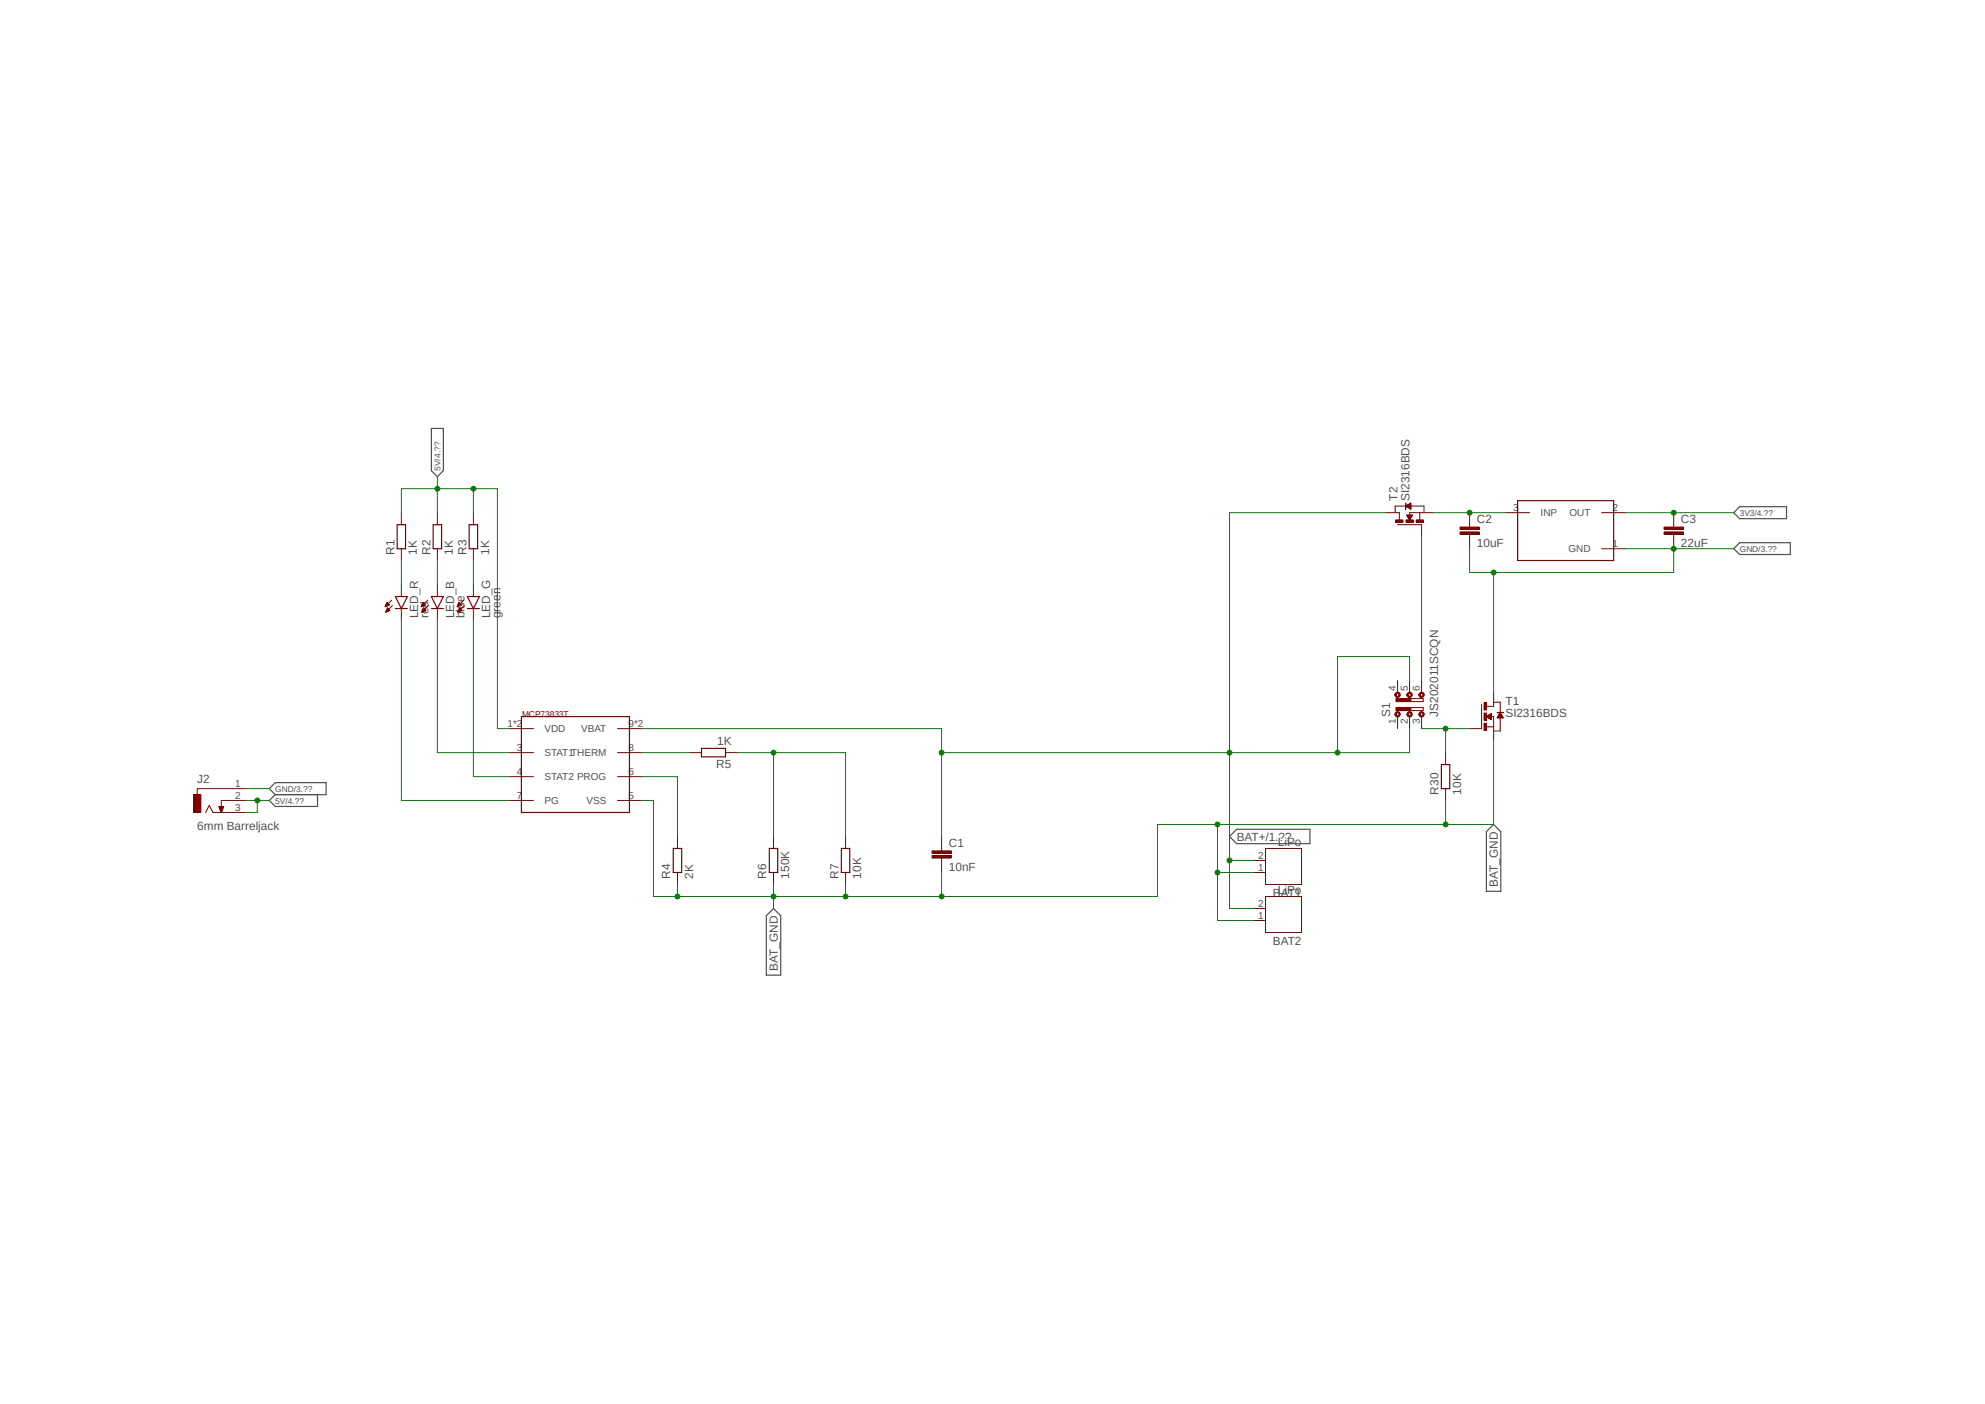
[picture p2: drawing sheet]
<svg xmlns="http://www.w3.org/2000/svg" width="420mm" height="297mm" viewBox="0 0 420 297" stroke-linecap="round" stroke-linejoin="round" font-family="sans-serif">
<path d="M41 90.4l338.1 116.2M379.1 90.4l-338.1 116.2" fill="none" stroke="#fff" stroke-width=".21"/>
<path d="M91.3 90.6h2.5v9l-1.3 1.2-1.2-1.2zM368.1 114.8h10.7v2.5h-10.7l-1.3-1.2zM368.1 107.2h9.9v2.5h-9.9l-1.3-1.2zM57 166.8l1.3-1.2h10.7v2.5h-10.7zM58.3 168.1l-1.3 1.2 1.3 1.3h8.9v-2.5M260.1 177l1.6-1.6h15.5v3.1h-15.5zM316 174.4l1.5 1.5v12.7h-3v-12.7zM162.1 193.7l1.6-1.5 1.5 1.5v12.6h-3.1z" fill="none" stroke="#505050" stroke-width=".25"/>
<g fill="none" stroke="#800000" stroke-width=".25">
<path d="M84 111h1.8v5.1h-1.8zM91.7 111h1.7v5.1h-1.7zM99.3 111h1.7v5.1h-1.7zM83.7 126.2h2.5l-1.3 2.5zM83.7 128.7h2.5M91.3 128.7h2.5M91.3 126.2h2.5l-1.3 2.5zM98.9 128.7h2.5M98.9 126.2h2.5l-1.2 2.5zM110.3 151.6h22.9v20.3h-22.9zM148.4 158.3h5.1v1.8h-5.1zM142.5 179.5h1.7v5.1h-1.7z"/>
<path d="M162.8 179.5h1.7v5.1h-1.7zM178 179.5h1.8v5.1h-1.8z"/>
</g>
<g fill="none" stroke="#800000" stroke-width=".21">
<path d="M84.9 108.5v2.5M84.9 116.1v2.5M92.5 108.5v2.5M92.5 116.1v2.5M100.2 108.5v2.5M100.2 116.1v2.5M81.5 128.3h.2M81.6 128.2h.3M81.6 128.1h.4M81.6 128h.7M81.7 127.9h.6M81.7 129.5h.1"/>
<path d="M81.7 127.8h.6M81.7 129.4h.3M81.7 129.3h.5M81.7 127.8h.5M81.7 129.2h.7M81.8 127.7h.3M81.8 129.1h.7M81.8 127.6h.2M81.8 129h.6M81.9 127.5h.1M81.9 128.9h.4M81.9 128.8h.3"/>
<path d="M82 128.7h.1M82 128.6l.5 .5-.9 .4zM82.4 128l-.5-.5-.4 .9M82.4 128l-.9 .4M82.9 127l-1.4 1.4M83 128.1l-1.4 1.4M84.9 123.7v2.5M84.9 128.7v2.6M89.2 128.3h.1M89.2 128.2h.3M89.2 128.1h.5M89.2 128h.7"/>
<path d="M89.3 127.9h.7M89.3 129.5h.1M89.3 127.8h.6M89.3 129.4h.3M89.3 129.3h.5M89.4 127.8h.4M89.4 129.2h.6M89.4 127.7h.3M89.4 129.1h.7M89.5 127.6h.1M89.5 129h.5M89.5 127.5h.1"/>
<path d="M89.5 128.9h.4M89.5 128.8h.3M89.6 128.7h.1M89.6 128.6l.5 .5-.9 .4zM90 128l-.5-.5-.4 .9M90 128l-.9 .4M90.5 127l-1.4 1.4M90.6 128.1l-1.4 1.4M92.5 123.7v2.5M92.5 128.7v2.6M96.8 128.3h.1M96.8 128.2h.3"/>
<path d="M96.8 128.1h.5M96.9 128h.6M96.9 127.9h.7M96.9 129.5h.1M96.9 129.4h.3M96.9 127.8h.6M96.9 129.3h.5M97 127.8h.4M97 129.2h.6M97 127.7h.3M97 129.1h.7M97.1 127.6h.1"/>
<path d="M97.1 129h.5M97.1 127.5h.1M97.1 128.9h.4M97.1 127.5l.5 .5-.9 .4zM97.2 128.8h.3M97.2 128.7h.2M97.2 128.7h.1M97.2 128.6l.5 .5-.8 .4zM98.1 127l-1.4 1.4M98.3 128.1l-1.4 1.4M100.2 123.7v2.5M100.2 128.7v2.6"/>
<path d="M107.8 154.1h5.1M107.8 159.2h5.1M130.6 154.1h5.1M130.6 159.2h5.1M145.9 159.2h2.5M153.5 159.2h2.5M107.8 164.3h5.1M107.8 169.3h5.1M130.6 164.3h5.1M130.6 169.3h5.1M143.3 177v2.5M163.7 177v2.5"/>
<path d="M178.9 177v2.5M199.2 179.5v.5M143.3 184.6v2.5M163.7 184.6v2.5M178.9 184.6v2.5M199.2 181.5v.5"/>
</g>
<path d="M197.2 181h4.1v.5h-4.1z" fill-rule="evenodd" fill="#800000"/>
<path d="M197.2 181h4.1v.5h-4.1z" fill="none" stroke="#800000" stroke-width=".21"/>
<path d="M197.2 180h4.1v.5h-4.1z" fill-rule="evenodd" fill="#800000"/>
<path d="M43.5 171.9l.8-1.6 .7 1.6h4.4M49.4 166.8h-7.7v1.3M49.4 169.3h-2.6v2.6M199.2 177v2.5M197.2 180h4.1v.5h-4.1zM199.2 182v2.6" fill="none" stroke="#800000" stroke-width=".21"/>
<path d="M41 168.1h1.5v3.8h-1.5z" fill-rule="evenodd" fill="#800000"/>
<g fill="none" stroke="#800000" stroke-width=".21">
<path d="M313.5 149.1v5M314.5 153.8h1.5M315.5 151.6h.5v2.5M316 149.1v.3h-1.5M316 148.5h1.4v2.3M317.4 151.8v2.8h-1.4M41 168.1h1.5v3.8h-1.5zM46.3 170.6h1l-.5 1.3zM46.4 170.6h.9M46.4 170.9h.8M46.4 170.8h.9M46.5 171h.7"/>
<path d="M46.5 171.1h.7M46.6 171.2h.5M46.6 171.4h.4M46.6 171.3h.5M46.7 171.4h.3M46.7 171.5h.2M46.7 171.7h.2M46.8 171.7h.1M46.8 171.8h.1M49.4 166.8h2.5M49.4 169.3h2.5M49.4 171.9h2.5"/>
</g>
<path d="M314 148.7h.5v1.5h-.5z" fill-rule="evenodd" fill="#800000"/>
<path d="M314 148.7h.5v1.5h-.5z" fill="none" stroke="#800000" stroke-width=".21"/>
<path d="M314 150.8h.5v1.6h-.5z" fill-rule="evenodd" fill="#800000"/>
<path d="M314 150.8h.5v1.6h-.5z" fill="none" stroke="#800000" stroke-width=".21"/>
<path d="M314 153h.5v1.5h-.5z" fill-rule="evenodd" fill="#800000"/>
<path d="M314 153h.5v1.5h-.5z" fill="none" stroke="#800000" stroke-width=".21"/>
<path d="M316.8 150.7l1.3 .1z" fill-rule="evenodd" fill="#800000"/>
<g fill="none" stroke="#800000" stroke-width=".21">
<path d="M310.9 154.1h2.6M314.5 151.6h1M314.6 151.6h.9M314.7 151.7h.8M314.7 151.5h.8M314.7 151.4h.8M314.8 151.8h.7M314.8 151.4h.7M314.9 151.8h.6M314.9 151.3h.6M315 151.9h.5M315 151.3h.5"/>
<path d="M315 151.2h.5M315.1 152h.4M315.1 151.2h.4M315.2 152.1h.3M315.2 151.1h.3M315.3 152.1h.2M315.3 151.1h.2M315.5 152.2h.1M315.5 151h.1M315.5 151l-1 .6M315.5 151v1.2l-1-.6M316 146.5v2.6"/>
<path d="M316 154.1v2.6M316.8 150.7l1.3 .1zM316.8 151.8h1.2M316.8 151.7h1.2M316.9 151.6h1M316.9 151.6h.9M317 151.5h.8M317 151.4h.8M317.1 151.4h.7M317.1 151.3h.6M317.2 151.2h.5M317.2 151.2h.4"/>
<path d="M317.2 151.1h.4M317.3 151h.2M317.3 150.9h.2M317.4 150.9h.1M317.4 150.8l.7 1h-1.3z"/>
</g>
<path d="M295.2 150.8l.6-.3a.58 .58 0 0 1 .4 .8 .58 .58 0 0 1-.8 .3l-.3-.5h.3l.3-.3 .3 .2-.1 .3-.3 .1-.2-.3h-.3z" fill-rule="evenodd" fill="#800000"/>
<path d="M295.2 150.8l.6-.3a.58 .58 0 0 1 .4 .8 .58 .58 0 0 1-.8 .3l-.3-.5h.3l.3-.3 .3 .2-.1 .3-.3 .1-.2-.3h-.3z" fill="none" stroke="#800000" stroke-width=".21"/>
<path d="M297.8 150.8l.5-.3a.58 .58 0 0 1 .5 .8 .58 .58 0 0 1-.8 .3l-.4-.5h.3l.4-.3 .2 .2-.1 .3-.3 .1-.2-.3h-.3z" fill-rule="evenodd" fill="#800000"/>
<path d="M297.8 150.8l.5-.3a.58 .58 0 0 1 .5 .8 .58 .58 0 0 1-.8 .3l-.4-.5h.3l.4-.3 .2 .2-.1 .3-.3 .1-.2-.3h-.3z" fill="none" stroke="#800000" stroke-width=".21"/>
<path d="M300.3 150.8l.6-.3a.58 .58 0 0 1 .4 .8 .58 .58 0 0 1-.8 .3l-.3-.5h.2l.4-.3 .3 .2-.1 .3-.3 .1-.3-.3h-.2z" fill-rule="evenodd" fill="#800000"/>
<path d="M300.3 150.8l.6-.3a.58 .58 0 0 1 .4 .8 .58 .58 0 0 1-.8 .3l-.3-.5h.2l.4-.3 .3 .2-.1 .3-.3 .1-.3-.3h-.2z" fill="none" stroke="#800000" stroke-width=".21"/>
<path d="M295.4 149.7h3.1v.6h-3.1z" fill-rule="evenodd" fill="#800000"/>
<path d="M295.4 149.7h3.1v.6h-3.1zM295.4 149.7h5.7v.6h-5.7zM295.7 151.6v2.5M298.2 151.6v2.5M300.8 151.6v2.5" fill="none" stroke="#800000" stroke-width=".21"/>
<path d="M295.2 146.7a.57 .57 0 0 1 .6-.3 .57 .57 0 0 1 .4 .4 .58 .58 0 0 1-.2 .7 .58 .58 0 0 1-.8-.2l-.1-.3h.3a.34 .34 0 0 1 .5-.3 .33 .33 0 0 1 .1 .4 .33 .33 0 0 1-.4 .2l-.2-.3h-.3z" fill-rule="evenodd" fill="#800000"/>
<path d="M295.2 146.7a.57 .57 0 0 1 .6-.3 .57 .57 0 0 1 .4 .4 .58 .58 0 0 1-.2 .7 .58 .58 0 0 1-.8-.2l-.1-.3h.3a.34 .34 0 0 1 .5-.3 .33 .33 0 0 1 .1 .4 .33 .33 0 0 1-.4 .2l-.2-.3h-.3z" fill="none" stroke="#800000" stroke-width=".21"/>
<path d="M297.8 146.7a.57 .57 0 0 1 .5-.3 .57 .57 0 0 1 .5 .4 .58 .58 0 0 1-.3 .7 .58 .58 0 0 1-.7-.2l-.2-.3h.3a.34 .34 0 0 1 .5-.3 .33 .33 0 0 1 .1 .4 .33 .33 0 0 1-.4 .2l-.2-.3h-.3z" fill-rule="evenodd" fill="#800000"/>
<path d="M297.8 146.7a.57 .57 0 0 1 .5-.3 .57 .57 0 0 1 .5 .4 .58 .58 0 0 1-.3 .7 .58 .58 0 0 1-.7-.2l-.2-.3h.3a.34 .34 0 0 1 .5-.3 .33 .33 0 0 1 .1 .4 .33 .33 0 0 1-.4 .2l-.2-.3h-.3z" fill="none" stroke="#800000" stroke-width=".21"/>
<path d="M300.3 146.7a.57 .57 0 0 1 .6-.3 .57 .57 0 0 1 .4 .4 .58 .58 0 0 1-.3 .7 .58 .58 0 0 1-.7-.2l-.1-.3h.2a.34 .34 0 0 1 .6-.3 .33 .33 0 0 1 0 .4 .33 .33 0 0 1-.3 .2l-.3-.3h-.2z" fill-rule="evenodd" fill="#800000"/>
<path d="M300.3 146.7a.57 .57 0 0 1 .6-.3 .57 .57 0 0 1 .4 .4 .58 .58 0 0 1-.3 .7 .58 .58 0 0 1-.7-.2l-.1-.3h.2a.34 .34 0 0 1 .6-.3 .33 .33 0 0 1 0 .4 .33 .33 0 0 1-.3 .2l-.3-.3h-.2z" fill="none" stroke="#800000" stroke-width=".21"/>
<path d="M295.4 147.8h3.1v.6h-3.1z" fill-rule="evenodd" fill="#800000"/>
<g fill="none" stroke="#800000" stroke-width=".21">
<path d="M295.7 111h5.1M295.7 108.5h.4v1.5M297.5 107.1h-2.3v1.4M298.5 107.1h2.8v1.4M300.4 108.5v1.5M300.8 108.5h-2.6v.5M295.4 147.8h3.1v.6h-3.1zM295.4 147.8h5.7v.6h-5.7zM295.7 144v2.5M298.2 144v2.5M300.8 144v2.5M305.9 159.2v2.6"/>
<path d="M267.8 179.5h7.6v7.6h-7.6zM305.9 166.8v2.5M265.2 182h2.6M265.2 184.6h2.6M265.2 192.2h2.6M265.2 194.7h2.6M267.8 189.7h7.6v7.6h-7.6z"/>
</g>
<path d="M305 161.8h1.7v5h-1.7z" fill="none" stroke="#800000" stroke-width=".25"/>
<path d="M295.3 110h1.5v.5h-1.5z" fill-rule="evenodd" fill="#800000"/>
<path d="M295.3 110h1.5v.5h-1.5z" fill="none" stroke="#800000" stroke-width=".21"/>
<path d="M297.5 110h1.5v.5h-1.5z" fill-rule="evenodd" fill="#800000"/>
<path d="M297.5 110h1.5v.5h-1.5z" fill="none" stroke="#800000" stroke-width=".21"/>
<path d="M299.6 110h1.6v.5h-1.6z" fill-rule="evenodd" fill="#800000"/>
<path d="M299.6 110h1.6v.5h-1.6z" fill="none" stroke="#800000" stroke-width=".21"/>
<path d="M297.4 106.4l.1 1.3z" fill-rule="evenodd" fill="#800000"/>
<g fill="none" stroke="#800000" stroke-width=".21">
<path d="M293.2 108.5h2.5M297.4 106.4l.1 1.3zM297.5 107.1l1-.7v1.3zM297.5 107.1h1M297.5 107h1M297.6 109h1.3l-.7 1zM297.6 107.1h.9M297.6 107h.9M297.6 109.1h1.2M297.6 109h1.2M297.7 107.2h.8M297.7 109.1h1"/>
<path d="M297.8 109.3h.9M297.8 109.2h.9M297.8 107.2h.7M297.8 106.8h.7M297.8 107.3h.7M297.9 109.3h.7M297.9 106.8h.6M297.9 109.5h.7M297.9 109.4h.7M297.9 107.3h.6M298 109.6h.5M298 107.4h.5"/>
<path d="M298 109.6h.4M298.1 109.7h.3M298.1 107.4h.4M298.1 109.8h.3M298.1 106.7h.4M298.2 109.9h.1M298.2 109.8h.1M298.2 107.5h.3M298.2 106.6h.3M298.2 110h.1M298.3 107.6h.2M298.4 106.5h.1"/>
<path d="M298.5 107.7h.1M300.8 108.5h2.5M300.8 111v2.5M310.9 111v.5M310.9 113v.5M318.6 108.5h5M338.9 108.5h5.1M338.9 116.1h5.1"/>
</g>
<path d="M321.1 105.9h20.3v12.7h-20.3z" fill="none" stroke="#800000" stroke-width=".25"/>
<path d="M308.9 112.5h4.1v.5h-4.1z" fill-rule="evenodd" fill="#800000"/>
<path d="M308.9 112.5h4.1v.5h-4.1z" fill="none" stroke="#800000" stroke-width=".21"/>
<path d="M308.9 111.5h4.1v.5h-4.1z" fill-rule="evenodd" fill="#800000"/>
<path d="M308.9 111.5h4.1v.5h-4.1zM310.9 108.5v2.5M310.9 113.5v2.6M354.1 111v.5M354.1 113v.5" fill="none" stroke="#800000" stroke-width=".21"/>
<path d="M352.1 112.5h4.1v.5h-4.1z" fill-rule="evenodd" fill="#800000"/>
<path d="M352.1 112.5h4.1v.5h-4.1z" fill="none" stroke="#800000" stroke-width=".21"/>
<path d="M352.1 111.5h4.1v.5h-4.1z" fill-rule="evenodd" fill="#800000"/>
<path d="M352.1 111.5h4.1v.5h-4.1zM354.1 108.5v2.5M354.1 113.5v2.6" fill="none" stroke="#800000" stroke-width=".21"/>
<path d="M84.9 118.6v5.1M92.5 118.6v5.1M100.2 118.6v5.1M84.9 131.3v38h22.9M92.5 131.3v27.9h15.3M100.2 131.3v33h7.6M156 159.2h22.9v17.8M163.7 159.2v17.8" fill="none" stroke="#008000" stroke-width=".21"/>
<circle cx="163.7" cy="159.2" r=".51" fill="#008000"/>
<g fill="none" stroke="#008000" stroke-width=".21">
<path d="M135.7 159.2h10.2M260.1 159.2v22.8M135.7 164.3h7.6v12.7"/>
<circle cx="163.7" cy="159.2" r=".51"/>
</g>
<circle cx="260.1" cy="159.2" r=".51" fill="#008000"/>
<g fill="none" stroke="#008000" stroke-width=".21">
<path d="M298.2 154.1v5.1h-38.1M265.2 182h-5.1v10.2"/>
<circle cx="260.1" cy="159.2" r=".51"/>
</g>
<circle cx="260.1" cy="182" r=".51" fill="#008000"/>
<g fill="none" stroke="#008000" stroke-width=".21">
<path d="M298.2 144v-5.1h-15.2v20.3M260.1 192.2h5.1"/>
<circle cx="260.1" cy="182" r=".51"/>
</g>
<circle cx="283" cy="159.2" r=".51" fill="#008000"/>
<g fill="none" stroke="#008000" stroke-width=".21">
<path d="M293.2 108.5h-33.1v50.7M135.7 154.1h63.5v22.9"/>
<circle cx="283" cy="159.2" r=".51"/>
</g>
<circle cx="199.2" cy="159.2" r=".51" fill="#008000"/>
<g fill="none" stroke="#008000" stroke-width=".21">
<path d="M92.5 103.4v5.1M100.2 103.4h-15.3v5.1M199.2 159.2h60.9"/>
<circle cx="199.2" cy="159.2" r=".51"/>
</g>
<circle cx="92.5" cy="103.4" r=".51" fill="#008000"/>
<g fill="none" stroke="#008000" stroke-width=".21">
<path d="M92.5 100.8v2.6M100.2 108.5v-5.1h5v50.7"/>
<circle cx="92.5" cy="103.4" r=".51"/>
</g>
<circle cx="100.2" cy="103.4" r=".51" fill="#008000"/>
<g fill="none" stroke="#008000" stroke-width=".21">
<path d="M105.2 154.1h2.6M51.9 169.3h5.1M54.4 169.3v2.6h-2.5"/>
<circle cx="100.2" cy="103.4" r=".51"/>
</g>
<circle cx="54.4" cy="169.3" r=".51" fill="#008000"/>
<g fill="none" stroke="#008000" stroke-width=".21">
<path d="M344 116.1h10.1v5h-38.1v25.4M51.9 166.8h5.1"/>
<circle cx="54.4" cy="169.3" r=".51"/>
</g>
<circle cx="354.1" cy="116.1" r=".51" fill="#008000"/>
<g fill="none" stroke="#008000" stroke-width=".21">
<path d="M310.9 116.1v5h5.1M354.1 116.1h12.7"/>
<circle cx="354.1" cy="116.1" r=".51"/>
</g>
<circle cx="316" cy="121.1" r=".51" fill="#008000"/>
<g fill="none" stroke="#008000" stroke-width=".21">
<path d="M257.6 174.4h-12.7v15.3h-45.7v-5.1"/>
<circle cx="316" cy="121.1" r=".51"/>
</g>
<circle cx="199.2" cy="189.7" r=".51" fill="#008000"/>
<g fill="none" stroke="#008000" stroke-width=".21">
<path d="M178.9 187.1v2.6h20.3"/>
<circle cx="199.2" cy="189.7" r=".51"/>
</g>
<circle cx="178.9" cy="189.7" r=".51" fill="#008000"/>
<g fill="none" stroke="#008000" stroke-width=".21">
<path d="M163.7 187.1v2.6h15.2"/>
<circle cx="178.9" cy="189.7" r=".51"/>
</g>
<circle cx="163.7" cy="189.7" r=".51" fill="#008000"/>
<g fill="none" stroke="#008000" stroke-width=".21">
<path d="M143.3 187.1v2.6h20.4v2.5"/>
<circle cx="163.7" cy="189.7" r=".51"/>
</g>
<circle cx="143.3" cy="189.7" r=".51" fill="#008000"/>
<g fill="none" stroke="#008000" stroke-width=".21">
<path d="M316 156.7v17.7h-58.4M135.7 169.3h2.6v20.4h5M305.9 169.3v5.1"/>
<circle cx="143.3" cy="189.7" r=".51"/>
</g>
<circle cx="305.9" cy="174.4" r=".51" fill="#008000"/>
<g fill="none" stroke="#008000" stroke-width=".21">
<path d="M257.6 174.4v20.3h7.6"/>
<circle cx="305.9" cy="174.4" r=".51"/>
</g>
<circle cx="257.6" cy="174.4" r=".51" fill="#008000"/>
<g fill="none" stroke="#008000" stroke-width=".21">
<path d="M257.6 184.6h7.6"/>
<circle cx="257.6" cy="174.4" r=".51"/>
</g>
<circle cx="257.6" cy="184.6" r=".51" fill="#008000"/>
<g fill="none" stroke="#008000" stroke-width=".21">
<path d="M300.8 154.1h10.1M305.9 154.1v5.1"/>
<circle cx="257.6" cy="184.6" r=".51"/>
</g>
<circle cx="305.9" cy="154.1" r=".51" fill="#008000"/>
<g fill="none" stroke="#008000" stroke-width=".21">
<path d="M300.8 113.5v30.5M303.3 108.5h15.3"/>
<circle cx="305.9" cy="154.1" r=".51"/>
</g>
<circle cx="310.9" cy="108.5" r=".51" fill="#008000"/>
<g fill="none" stroke="#008000" stroke-width=".21">
<path d="M344 108.5h22.8"/>
<circle cx="310.9" cy="108.5" r=".51"/>
</g>
<circle cx="354.1" cy="108.5" r=".51" fill="#008000"/>
<circle cx="354.1" cy="108.5" r=".51" fill="none" stroke="#008000" stroke-width=".21"/>
<g font-size="2.5" fill="#505050">
<text x="295.7" y="105.9" transform="rotate(-90 295.7 105.9)">T2</text>
<text x="298.2" y="105.9" transform="rotate(-90 298.2 105.9)">SI2316BDS</text>
<text x="312.5" y="110.6">C2</text>
<text x="355.7" y="110.6">C3</text>
<text x="83.4" y="117.3" transform="rotate(-90 83.4 117.3)">R1</text>
<text x="88.2" y="117.3" transform="rotate(-90 88.2 117.3)">1K</text>
<text x="91.1" y="117.3" transform="rotate(-90 91.1 117.3)">R2</text>
<text x="95.8" y="117.3" transform="rotate(-90 95.8 117.3)">1K</text>
<text x="98.7" y="117.3" transform="rotate(-90 98.7 117.3)">R3</text>
<text x="103.5" y="117.3" transform="rotate(-90 103.5 117.3)">1K</text>
<text x="312.5" y="115.7">10uF</text>
<text x="355.7" y="115.7">22uF</text>
<text x="88.5" y="130.8" transform="rotate(-90 88.5 130.8)">LED_R</text>
<text x="90.6" y="130.8" transform="rotate(-90 90.6 130.8)">red</text>
<text x="96.1" y="130.8" transform="rotate(-90 96.1 130.8)">LED_B</text>
<text x="98.3" y="130.8" transform="rotate(-90 98.3 130.8)">blue</text>
<text x="103.7" y="130.8" transform="rotate(-90 103.7 130.8)">LED_G</text>
<text x="105.9" y="130.8" transform="rotate(-90 105.9 130.8)">green</text>
<text x="318.6" y="149.1">T1</text>
<text x="294.1" y="151.6" transform="rotate(-90 294.1 151.6)">S1</text>
<text x="304.3" y="151.6" transform="rotate(-90 304.3 151.6)">JS202011SCQN</text>
<text x="318.6" y="151.6">SI2316BDS</text>
<text x="151.7" y="157.7">1K</text>
<text x="41.7" y="165.6">J2</text>
<text x="151.6" y="162.5">R5</text>
<text x="304.4" y="168.1" transform="rotate(-90 304.4 168.1)">R30</text>
<text x="309.2" y="168.1" transform="rotate(-90 309.2 168.1)">10K</text>
<text x="41.7" y="175.7">6mm Barreljack</text>
<text x="200.7" y="179.1">C1</text>
<text x="261.7" y="177.8">BAT+/1.??</text>
<text x="270.4" y="179">LiPo</text>
<text x="141.8" y="185.8" transform="rotate(-90 141.8 185.8)">R4</text>
<text x="146.6" y="185.8" transform="rotate(-90 146.6 185.8)">2K</text>
<text x="162.1" y="185.8" transform="rotate(-90 162.1 185.8)">R6</text>
<text x="167" y="185.8" transform="rotate(-90 167 185.8)">150K</text>
<text x="177.4" y="185.8" transform="rotate(-90 177.4 185.8)">R7</text>
<text x="182.2" y="185.8" transform="rotate(-90 182.2 185.8)">10K</text>
<text x="200.7" y="184.2">10nF</text>
<text x="269.3" y="189.7">BAT1</text>
<text x="270.4" y="189.1">LiPo</text>
<text x="316.9" y="187.6" transform="rotate(-90 316.9 187.6)">BAT_GND</text>
<text x="269.3" y="199.8">BAT2</text>
<text x="164.6" y="205.4" transform="rotate(-90 164.6 205.4)">BAT_GND</text>
</g>
<g font-size="2.1" fill="#505050">
<text x="320.1" y="108.1">3</text>
<text x="326" y="109.2">INP</text>
<text x="332.1" y="109.2">OUT</text>
<text x="341.2" y="108.1">2</text>
<text x="331.8" y="116.8">GND</text>
<text x="341.2" y="115.7">1</text>
<text x="295.4" y="146.2" transform="rotate(-90 295.4 146.2)">4</text>
<text x="297.9" y="146.2" transform="rotate(-90 297.9 146.2)">5</text>
<text x="300.4" y="146.2" transform="rotate(-90 300.4 146.2)">6</text>
<text x="107.4" y="153.8">1*2</text>
<text x="115.2" y="154.9">VDD</text>
<text x="123" y="154.9">VBAT</text>
<text x="133" y="153.8">9*2</text>
<text x="295.4" y="153.1" transform="rotate(-90 295.4 153.1)">1</text>
<text x="297.9" y="153.1" transform="rotate(-90 297.9 153.1)">2</text>
<text x="300.4" y="153.1" transform="rotate(-90 300.4 153.1)">3</text>
<text x="109.3" y="158.8">3</text>
<text x="115.2" y="160">STAT1THERM</text>
<text x="133" y="158.8">8</text>
<text x="49.7" y="166.5">1</text>
<text x="109.3" y="163.9">4</text>
<text x="115.2" y="165.1">STAT2 PROG</text>
<text x="133" y="163.9">6</text>
<text x="49.7" y="169">2</text>
<text x="49.7" y="171.5">3</text>
<text x="109.3" y="169">7</text>
<text x="115.2" y="170.1">PG</text>
<text x="124.1" y="170.1">VSS</text>
<text x="133" y="169">5</text>
<text x="266.2" y="181.7">2</text>
<text x="266.2" y="184.2">1</text>
<text x="266.2" y="191.9">2</text>
<text x="266.2" y="194.4">1</text>
</g>
<g font-size="1.8" fill="#505050">
<text x="93.2" y="99.6" transform="rotate(-90 93.2 99.6)">5V/4.??</text>
<text x="368.1" y="109.1">3V3/4.??</text>
<text x="368.1" y="116.7">GND/3.??</text>
<text x="58.3" y="167.5">GND/3.??</text>
<text x="58.3" y="170">5V/4.??</text>
</g>
<text font-size="1.8" fill="#800000" x="110.4" y="151.6">MCP73833T</text>
</svg>
